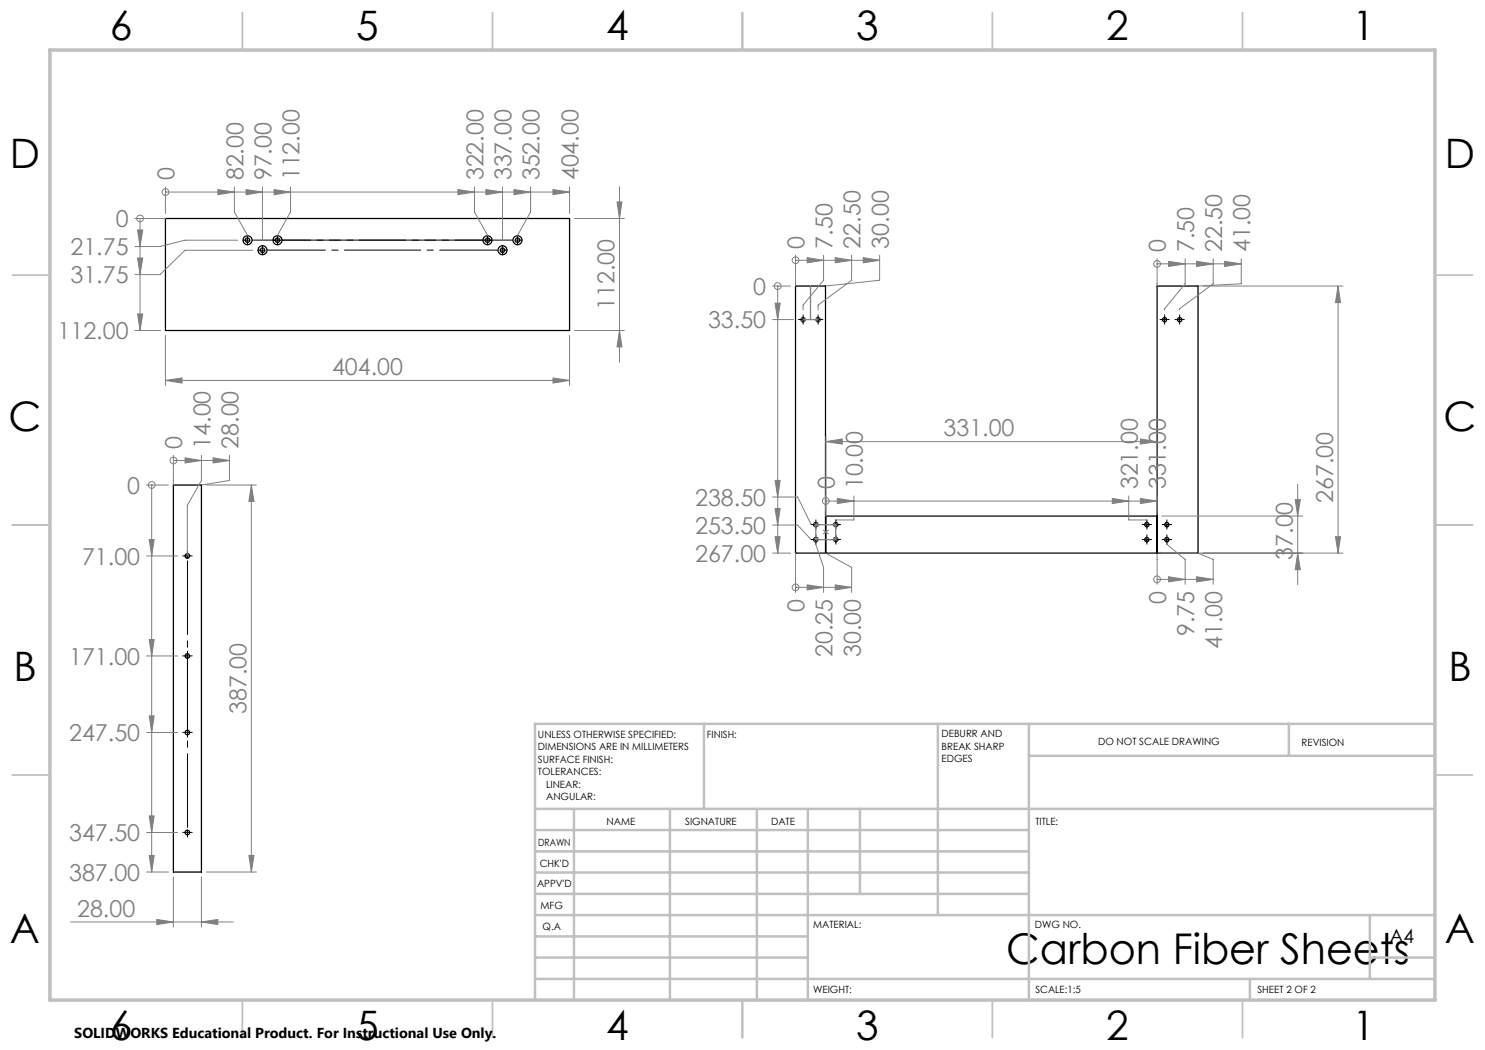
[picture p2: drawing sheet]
<svg xmlns="http://www.w3.org/2000/svg" width="297mm" height="210mm" viewBox="0 0 297 210" stroke-linecap="round" stroke-linejoin="round" font-family="sans-serif">
<g fill="none" stroke="#000" stroke-width=".25">
<path d="M33.1 43.7h80.8v22.4h-80.8zM159.1 57.2h6v53.4h-6zM231.4 57.2h8.2v53.4h-8.2zM34.7 97h5.6v77.4h-5.6zM165.2 103.2h66.2v7.4h-66.2z"/>
<circle cx="49.5" cy="48" r=".45"/>
<circle cx="49.5" cy="48" r=".89"/>
<circle cx="52.5" cy="50.1" r=".45"/>
<circle cx="52.5" cy="50" r=".89"/>
<circle cx="55.5" cy="48" r=".45"/>
<circle cx="55.5" cy="48" r=".89"/>
<circle cx="97.5" cy="48" r=".45"/>
<circle cx="97.5" cy="48" r=".89"/>
<circle cx="100.5" cy="50.1" r=".45"/>
<circle cx="100.5" cy="50" r=".89"/>
<circle cx="103.5" cy="48" r=".45"/>
<circle cx="103.5" cy="48" r=".89"/>
<circle cx="160.6" cy="63.9" r=".43"/>
<circle cx="163.6" cy="63.9" r=".43"/>
<circle cx="232.9" cy="63.9" r=".43"/>
<circle cx="235.9" cy="63.9" r=".43"/>
<circle cx="37.5" cy="111.2" r=".45"/>
<circle cx="163.1" cy="104.9" r=".43"/>
<circle cx="163.1" cy="107.9" r=".43"/>
<circle cx="167.2" cy="104.9" r=".43"/>
<circle cx="167.2" cy="107.9" r=".43"/>
<circle cx="229.4" cy="107.9" r=".43"/>
<circle cx="229.4" cy="104.9" r=".43"/>
<circle cx="233.4" cy="107.9" r=".43"/>
<circle cx="233.4" cy="104.9" r=".43"/>
<circle cx="37.5" cy="131.2" r=".45"/>
<circle cx="37.5" cy="146.5" r=".45"/>
<circle cx="37.5" cy="166.5" r=".46"/>
</g>
<g fill="none" stroke="#808080" stroke-width=".2">
<path d="M33.1 38.4h.1M33.1 37.4v5.3M33.1 38.4h80.8M43.6 37.9l3.3 .5-3.3 .5zM46.9 37.4v5l2.6 4.7M49.2 37.9l3.3 .5-3.3 .5zM52.5 37.4v10.7M54.8 37.9l3.3 .5-3.3 .5zM58.1 37.4v5l-2.6 4.7M91.6 37.9l3.3 .5-3.3 .5zM94.9 37.4v5l2.6 4.7M97.2 37.9l3.3 .5-3.3 .5z"/>
<path d="M100.5 37.4v10.7M102.8 37.9l3.3 .5-3.3 .5zM106.1 37.4v5l-2.6 4.7M110.6 37.9l3.3 .5-3.3 .5zM113.9 37.4v5.3M123.9 37.4v35.1M27 43.7h6.1M27.5 46h1l-.5 3.3zM27.5 51.6h1l-.5 3.3zM28 43.7v22.4M28 43.7h.1M47.6 48h-10.6l-5 1.3h-5"/>
<path d="M50.6 50.1h-13.6l-5 4.8h-5M114.9 43.7h10M123.4 40.4h1l-.5 3.3zM154.5 57.2h3.6M155.5 57.2h.1M155.5 57.2v53.4M159.1 52.1h.1M159.1 51v6.2M159.1 52.1h16.8M161.4 51.5l3.3 .6-3.3 .5zM164.7 51v5l-4.1 5v1M167 51.5l3.3 .6-3.3 .5z"/>
<path d="M170.3 51v5l-6.7 5v1M172.6 51.5l3.3 .6-3.3 .5zM175.9 51v5l-10.8 1.2M231.4 52.8h.1M231.4 51.7v5.5M231.4 52.8h16.8M233.7 52.3l3.3 .5-3.3 .5zM237 51.7v5.1l-4.1 5v.2M239.3 52.3l3.3 .5-3.3 .5zM240.6 57.2h28M242.6 51.7v5.1l-6.7 5v.2M244.9 52.3l3.3 .5-3.3 .5z"/>
<path d="M248.2 51.7v5.1l-8.6 .4M267.6 57.2l.5 3.3h-1zM267.6 57.2v53.4M27 66.1h5.1M27.5 62.8h1l-.5 3.3zM33.1 76.1l3.3-.5v1zM33.1 67.1v10M33.1 76.1h80.8M110.6 75.6l3.3 .5-3.3 .5zM113.9 67.1v10M114.9 66.1h10M123.9 66.1l.5 3.3h-1z"/>
<path d="M154.5 63.9h4.2M155 60.6h1l-.5 3.3zM160.1 63.9h1M160.3 63.6l.7 .7M160.6 63.4v1M161 63.6l-.7 .7M163.1 63.9h1M163.3 63.6l.7 .7M163.6 63.4v1M164 63.6l-.7 .7M29.3 97h4.4M30.3 97v77.4"/>
<path d="M30.3 97h.1M34.7 92.1h.1M34.7 91.1v5.9M34.7 92.1h11.2M37 91.6l3.3 .5-3.3 .5zM40.3 91.1v5l-2.8 5v10.1M41.3 97h10M42.6 91.6l3.3 .5-3.3 .5zM45.9 91.1v5l-5.6 .9M50.3 97l.5 3.3h-1zM50.3 97v77.4M154.5 99.4h5l2.7 5.5"/>
<path d="M155 96.1h1l-.5 3.3zM165.2 88.3l3.3-.5v1zM165.2 87.3v15.9M165.2 88.3h66.2M167.5 99.7l3.3 .5-3.3 .5zM170.8 99.2v4.8h-3.7M222.5 99.7l3.2 .5-3.2 .5zM225.7 99.2v4.8h3.7M228.1 99.7l3.3 .5-3.3 .5zM228.1 87.8l3.3 .5-3.3 .5zM231.4 87.3v14.9M259 99.9h1.1l-.6 3.3z"/>
<path d="M259.5 96.9v20.1M29.3 111.2h6.2M29.8 107.9h1l-.5 3.3zM154.5 105h5l2.7 2.9M154.5 110.6h3.6M155 101.7h1l-.5 3.3zM155 107.3h1l-.5 3.3zM159.1 117.5h.1M159.1 110.6v7.9M159.1 117.5h11.2M161.4 117l3.3 .5-3.3 .5zM162.7 104.9h1"/>
<path d="M162.7 107.9h1M162.8 107.6l.7 .7M162.8 104.6l.7 .7M163.2 104.4v1M163.2 107.4v1M163.2 108.9l1.5 4.6v5M163.5 107.6l-.7 .7M163.5 104.6l-.7 .7M165.1 110.6l5.2 2.9v5M165.2 100.2h.1M165.2 103.2h.1M165.2 100.2h66.2"/>
<path d="M166.7 104.9h1M166.7 107.9h1M166.8 104.6l.7 .7M166.8 107.6l.7 .7M167 117l3.3 .5-3.3 .5zM167.1 104.4v1M167.1 107.4v1M167.5 104.6l-.7 .7M167.5 107.6l-.7 .7M231.4 115.9h.1M231.4 110.6v6.3M231.4 115.9h11.2"/>
<path d="M232.4 110.6h36.2M232.4 103.2h28.2M233.4 108.9l3.6 3v5M233.7 115.3l3.3 .6-3.3 .5zM239.3 115.3l3.3 .6-3.3 .5zM239.6 110.6l3 1.3v5M259.5 110.6l.6 3.3h-1.1zM267.1 107.3h1l-.5 3.3zM29.3 131.2h6.2M29.8 127.9h1l-.5 3.3zM29.3 146.5h6.2M29.8 143.2h1l-.5 3.3z"/>
<path d="M29.3 166.5h6.2M29.3 174.4h4.4M29.8 163.2h1l-.5 3.3zM29.8 171.1h1l-.5 3.3zM34.7 175.4v10M40.3 175.4v10M41.3 174.4h10M49.8 171.1h1l-.5 3.3zM14.1 184.4h32.5M31.4 183.9l3.3 .5-3.3 .5zM40.3 184.4l3.3-.5v1z"/>
<circle cx="33.1" cy="38.4" r=".68"/>
<circle cx="28" cy="43.7" r=".67"/>
<circle cx="155.5" cy="57.2" r=".68"/>
<circle cx="159.1" cy="52" r=".67"/>
<circle cx="231.4" cy="52.8" r=".68"/>
<circle cx="30.3" cy="97" r=".68"/>
<circle cx="34.7" cy="92.1" r=".68"/>
<circle cx="159.1" cy="117.5" r=".67"/>
<circle cx="165.2" cy="100.2" r=".68"/>
<circle cx="231.4" cy="115.9" r=".68"/>
</g>
<g fill="none" stroke="#000" stroke-width=".2" stroke-dasharray="15.2 1.3 1.3 1.3">
<path d="M49 48h-.4M49.5 47.5v-.4M49.5 48.5v.5M52 50h-.4M52.5 49.5v-.4M52.5 50.5v.5M55 48h-.4M55.5 47.5v-.4M55.5 48.5v.5M97.5 48v-.5M97.5 48h-.5M97.5 48v.5"/>
<path d="M97.5 48h.5M97.5 47.5v-.4M97.5 48.5v.5M98 48h.5M100.5 50v-.5M100.5 50h-.5M100.5 50v.5M100.5 50h.5M100.5 49.5v-.4M100.5 50.5v.5M101 50h.5M103.5 48v-.5"/>
<path d="M103.5 48h-.5M103.5 48v.5M103.5 48h.5M103.5 47.5v-.4M103.5 48.5v.5M104 48h.5M160.1 63.9h-.4M160.6 63.4v-.4M160.6 64.4v.4M161.1 63.9h.5M163.1 63.9h-.4M163.6 63.4v-.4"/>
<path d="M163.6 64.4v.4M164.1 63.9h.5M232.4 63.9h-.4M232.9 63.4v-.4M232.9 64.4v.4M233.4 63.9h.5M235.4 63.9h-.4M235.9 63.4v-.4M235.9 64.4v.4M236.4 63.9h.5M37 111.2h-.5M37.5 110.7v-.5"/>
<path d="M38 111.2h.4M162.7 104.9h-.5M162.7 107.9h-.5M163.2 104.4v-.4M163.2 105.4v.4M163.2 107.4v-.4M163.2 108.4v.4M163.7 104.9h.4M163.7 107.9h.4M166.7 107.9h-.5M166.7 104.9h-.5M167.2 107.4v-.4"/>
<path d="M167.2 108.4v.4M167.2 104.4v-.4M167.2 105.4v.4M167.7 107.9h.4M167.7 104.9h.4M228.9 104.9h-.5M228.9 107.9h-.5M229.4 104.4v-.4M229.4 105.4v.4M229.4 107.4v-.4M229.4 108.4v.4M229.9 104.9h.4"/>
<path d="M229.9 107.9h.4M232.9 107.9h-.5M232.9 104.9h-.5M233.4 107.4v-.4M233.4 108.4v.4M233.4 104.4v-.4M233.4 105.4v.4M233.9 107.9h.4M233.9 104.9h.4M37 131.2h-.5M37.5 130.7v-.5M38 131.2h.4"/>
<path d="M37 146.5h-.5M37.5 146.5v-.5M37.5 146.5h-.5M37.5 146.5v.5M37.5 146.5h.5M37.5 147v.4M38 146.5h.4M37 166.5h-.5M37.5 166.5v-.5M37.5 166.5h-.5M37.5 166.5v.5M37.5 166.5h.5"/>
<path d="M37.5 167v.4M38 166.5h.4"/>
</g>
<path d="M50.5 48h46M53.5 50h46M56.5 48h46" fill="none" stroke="#000" stroke-width=".2" stroke-dasharray="15.2 1.3 1.3 1.3" stroke-dashoffset="3.7"/>
<path d="M37.5 145.5v-33.3M37.5 165.5v-33.3" fill="none" stroke="#000" stroke-width=".2" stroke-dasharray="15.2 1.3 1.3 1.3" stroke-dashoffset=".5"/>
<g fill="none" stroke="#000" stroke-width=".2">
<path d="M49 48h1M49.5 47.5v1M52 50.1h1M52.5 49.6v.9M55 48h1M55.5 47.5v1M160.1 63.9h1M160.6 63.4v1M163.1 63.9h1M163.6 63.4v1M232.4 63.9h1M232.9 63.4v1"/>
<path d="M235.4 63.9h1M235.9 63.4v1M37 111.2h1M37.5 110.7v1M162.7 104.9h1M162.7 107.9h1M163.2 104.4v1M163.2 107.4v1M166.7 104.9h1M166.7 107.9h1M167.1 104.4v1M167.1 107.4v1"/>
<path d="M228.8 104.9h1.1M228.8 107.9h1.1M229.4 104.4v1M229.4 107.4v1M232.9 104.9h1M232.9 107.9h1M233.4 104.4v1M233.4 107.4v1M37 131.2h1M37.5 130.7v1"/>
</g>
<g fill="none" stroke="#c0c0c0" stroke-width=".35">
<path d="M48.5 2.5v7.5M98.5 2.5v7.5M148.5 2.5v7.5M198.5 2.5v7.5M248.5 2.5v7.5M2.5 55h7.5M287 55h7.5M2.5 105h7.5M287 105h7.5M2.5 155h7.5M287 155h7.5M48.5 200v7.5"/>
<path d="M98.5 200v7.5M148.5 200v7.5M198.5 200v7.5M248.5 200v7.5"/>
</g>
<g fill="none" stroke="#c0c0c0" stroke-width=".5">
<path d="M140.8 144.8v17M187.6 144.8v38.2M205.8 144.8v55.2M205.8 151.2h81.2M257.8 144.8v6.4M287 144.8h-180v55.2M107 161.8h180M107 178.8h98.8M107 174.5h98.8M107 170.3h98.8M107 166h98.8M114.8 161.8v38.2"/>
<path d="M134 161.8v38.2M151.4 161.8v38.2M161.6 161.8v38.2M172 161.8v17M107 195.8h180M107 191.5h54.6M107 187.3h54.6M107 183h180M250 195.8v4.2M274 191.5h13M274 183v12.8"/>
</g>
<path d="M10 10h277v190h-277z" fill="none" stroke="#c0c0c0" stroke-width=".7"/>
<path d="M163.2 107.9l4-3M163.2 104.9l4 3" fill="none" stroke="#808080" stroke-width=".2" stroke-dasharray="15.2 1.3 1.3 1.3" stroke-dashoffset="14.6"/>
<path d="M162.1 57.2v6.7M160.6 63.9h3M163.2 104.9h3.9v3h-3.9z" fill="none" stroke="#808080" stroke-width=".25"/>
<g fill="#808080">
<path d="M27.5 46h1l-.5 3.3zM27.5 51.6h1l-.5 3.3zM27.5 62.8h1l-.5 3.3zM29.8 107.9h1l-.5 3.3zM29.8 127.9h1l-.5 3.3zM29.8 143.2h1l-.5 3.3zM29.8 163.2h1l-.5 3.3zM29.8 171.1h1l-.5 3.3zM155 60.6h1l-.5 3.3zM155 96.1h1l-.5 3.3zM155 101.7h1l-.5 3.3zM155 107.3h1l-.5 3.3z"/>
<path d="M43.6 37.9l3.3 .5-3.3 .5zM49.2 37.9l3.3 .5-3.3 .5zM54.8 37.9l3.3 .5-3.3 .5zM91.6 37.9l3.3 .5-3.3 .5zM97.2 37.9l3.3 .5-3.3 .5zM102.8 37.9l3.3 .5-3.3 .5zM110.6 37.9l3.3 .5-3.3 .5zM37 91.6l3.3 .5-3.3 .5zM42.6 91.6l3.3 .5-3.3 .5zM161.4 51.5l3.3 .6-3.3 .5zM167 51.5l3.3 .6-3.3 .5zM172.6 51.5l3.3 .6-3.3 .5zM233.7 52.3l3.3 .5-3.3 .5zM239.3 52.3l3.3 .5-3.3 .5zM244.9 52.3l3.3 .5-3.3 .5zM161.4 117l3.3 .5-3.3 .5zM167 117l3.3 .5-3.3 .5zM233.7 115.3l3.3 .6-3.3 .5zM239.3 115.3l3.3 .6-3.3 .5zM167.5 99.7l3.3 .5-3.3 .5zM222.5 99.7l3.2 .5-3.2 .5zM228.1 99.7l3.3 .5-3.3 .5z"/>
<path d="M33.1 76.1l3.3-.5v1zM110.6 75.6l3.3 .5-3.3 .5zM31.4 183.9l3.3 .5-3.3 .5zM40.3 184.4l3.3-.5v1zM165.2 88.3l3.3-.5v1zM228.1 87.8l3.3 .5-3.3 .5z"/>
<path d="M123.9 66.1l.5 3.3h-1zM123.4 40.4h1l-.5 3.3zM49.8 171.1h1l-.5 3.3zM50.3 97l.5 3.3h-1zM259.5 110.6l.6 3.3h-1.1zM259 99.9h1.1l-.6 3.3zM267.1 107.3h1l-.5 3.3zM267.6 57.2l.5 3.3h-1z"/>
</g>
<text font-size="8.5" x="201.2" y="192.7">Carbon Fiber Sheets</text>
<g font-size="8.1">
<text x="22" y="8">6</text>
<text x="71.2" y="8">5</text>
<text x="121.2" y="8">4</text>
<text x="171.3" y="8">3</text>
<text x="221.3" y="8">2</text>
<text x="270.5" y="8">1</text>
<text x="2" y="33.6">D</text>
<text x="289" y="33.6">D</text>
<text x="1.7" y="86.1">C</text>
<text x="288.7" y="86.1">C</text>
<text x="2.7" y="136.1">B</text>
<text x="289.7" y="136.1">B</text>
<text x="2" y="188.6">A</text>
<text x="289" y="188.6">A</text>
<text x="22" y="208">6</text>
<text x="71.2" y="208">5</text>
<text x="121.2" y="208">4</text>
<text x="171.3" y="208">3</text>
<text x="221.3" y="208">2</text>
<text x="270.5" y="208">1</text>
</g>
<g font-size="4.7" fill="#808080">
<text x="34.9" y="36.1" transform="rotate(-90 34.9 36.1)">0</text>
<text x="48.7" y="36.1" transform="rotate(-90 48.7 36.1)">82.00</text>
<text x="54.3" y="36.1" transform="rotate(-90 54.3 36.1)">97.00</text>
<text x="59.9" y="36.1" transform="rotate(-90 59.9 36.1)">112.00</text>
<text x="96.7" y="36.1" transform="rotate(-90 96.7 36.1)">322.00</text>
<text x="102.3" y="36.1" transform="rotate(-90 102.3 36.1)">337.00</text>
<text x="107.9" y="36.1" transform="rotate(-90 107.9 36.1)">352.00</text>
<text x="115.7" y="36.1" transform="rotate(-90 115.7 36.1)">404.00</text>
<text x="23.1" y="45.4">0</text>
<text x="14.1" y="51.1">21.75</text>
<text x="160.9" y="49.7" transform="rotate(-90 160.9 49.7)">0</text>
<text x="166.5" y="49.7" transform="rotate(-90 166.5 49.7)">7.50</text>
<text x="172.1" y="49.7" transform="rotate(-90 172.1 49.7)">22.50</text>
<text x="177.7" y="49.7" transform="rotate(-90 177.7 49.7)">30.00</text>
<text x="233.2" y="50.4" transform="rotate(-90 233.2 50.4)">0</text>
<text x="238.8" y="50.4" transform="rotate(-90 238.8 50.4)">7.50</text>
<text x="244.4" y="50.4" transform="rotate(-90 244.4 50.4)">22.50</text>
<text x="250" y="50.4" transform="rotate(-90 250 50.4)">41.00</text>
<text x="14.1" y="56.7">31.75</text>
<text x="150.7" y="59">0</text>
<text x="122.9" y="62" transform="rotate(-90 122.9 62)">112.00</text>
<text x="141.6" y="65.7">33.50</text>
<text x="11.5" y="67.8">112.00</text>
<text x="66.4" y="75.1">404.00</text>
<text x="36.5" y="89.8" transform="rotate(-90 36.5 89.8)">0</text>
<text x="42.1" y="89.8" transform="rotate(-90 42.1 89.8)">14.00</text>
<text x="47.7" y="89.8" transform="rotate(-90 47.7 89.8)">28.00</text>
<text x="188.7" y="87.3">331.00</text>
<text x="25.5" y="98.7">0</text>
<text x="139" y="101.2">238.50</text>
<text x="167" y="97.9" transform="rotate(-90 167 97.9)">0</text>
<text x="172.6" y="97.9" transform="rotate(-90 172.6 97.9)">10.00</text>
<text x="227.6" y="97.9" transform="rotate(-90 227.6 97.9)">321.00</text>
<text x="233.2" y="97.9" transform="rotate(-90 233.2 97.9)">331.00</text>
<text x="266.6" y="100.6" transform="rotate(-90 266.6 100.6)">267.00</text>
<text x="139" y="106.8">253.50</text>
<text x="16.4" y="112.9">71.00</text>
<text x="139" y="112.4">267.00</text>
<text x="258.6" y="112" transform="rotate(-90 258.6 112)">37.00</text>
<text x="160.9" y="122.4" transform="rotate(-90 160.9 122.4)">0</text>
<text x="233.2" y="120.7" transform="rotate(-90 233.2 120.7)">0</text>
<text x="166.5" y="131.4" transform="rotate(-90 166.5 131.4)">20.25</text>
<text x="172.1" y="131.4" transform="rotate(-90 172.1 131.4)">30.00</text>
<text x="238.8" y="127.2" transform="rotate(-90 238.8 127.2)">9.75</text>
<text x="244.4" y="129.8" transform="rotate(-90 244.4 129.8)">41.00</text>
<text x="13.8" y="132.9">171.00</text>
<text x="49.3" y="142.8" transform="rotate(-90 49.3 142.8)">387.00</text>
<text x="13.8" y="148.2">247.50</text>
<text x="13.8" y="168.2">347.50</text>
<text x="13.8" y="176.1">387.00</text>
<text x="15.4" y="183.4">28.00</text>
</g>
<text font-size="3.9" x="277.9" y="188.5">A4</text>
<text font-size="2.9" x="14.9" y="207.6">SOLIDWORKS Educational Product. For Instructional Use Only.</text>
<g font-size="2">
<text x="107.6" y="147.6">UNLESS OTHERWISE SPECIFIED:</text>
<text x="141.4" y="147.6">FINISH:</text>
<text x="188.3" y="147.5">DEBURR AND</text>
<text x="188.3" y="150">BREAK SHARP</text>
<text x="219.6" y="149">DO NOT SCALE DRAWING</text>
<text x="260.3" y="149.2">REVISION</text>
<text x="107.6" y="150.1">DIMENSIONS ARE IN MILLIMETERS</text>
<text x="107.6" y="152.6">SURFACE FINISH:</text>
<text x="107.6" y="155.1">TOLERANCES:</text>
<text x="188.3" y="152.5">EDGES</text>
<text x="109.2" y="157.6">LINEAR:</text>
<text x="109.2" y="160.1">ANGULAR:</text>
<text x="121.3" y="165">NAME</text>
<text x="137" y="164.9">SIGNATURE</text>
<text x="154.2" y="164.9">DATE</text>
<text x="207.1" y="164.9">TITLE:</text>
<text x="107.6" y="169.1">DRAWN</text>
<text x="107.9" y="173.3">CHK'D</text>
<text x="107.4" y="177.4">APPV'D</text>
<text x="108.1" y="181.8">MFG</text>
<text x="108.5" y="186">Q.A</text>
<text x="162.6" y="185.5">MATERIAL:</text>
<text x="207" y="185.5">DWG NO.</text>
<text x="162.6" y="198.5">WEIGHT:</text>
<text x="207.1" y="198.6">SCALE:1:5</text>
<text x="251.5" y="198.6">SHEET 2 OF 2</text>
</g>
</svg>
